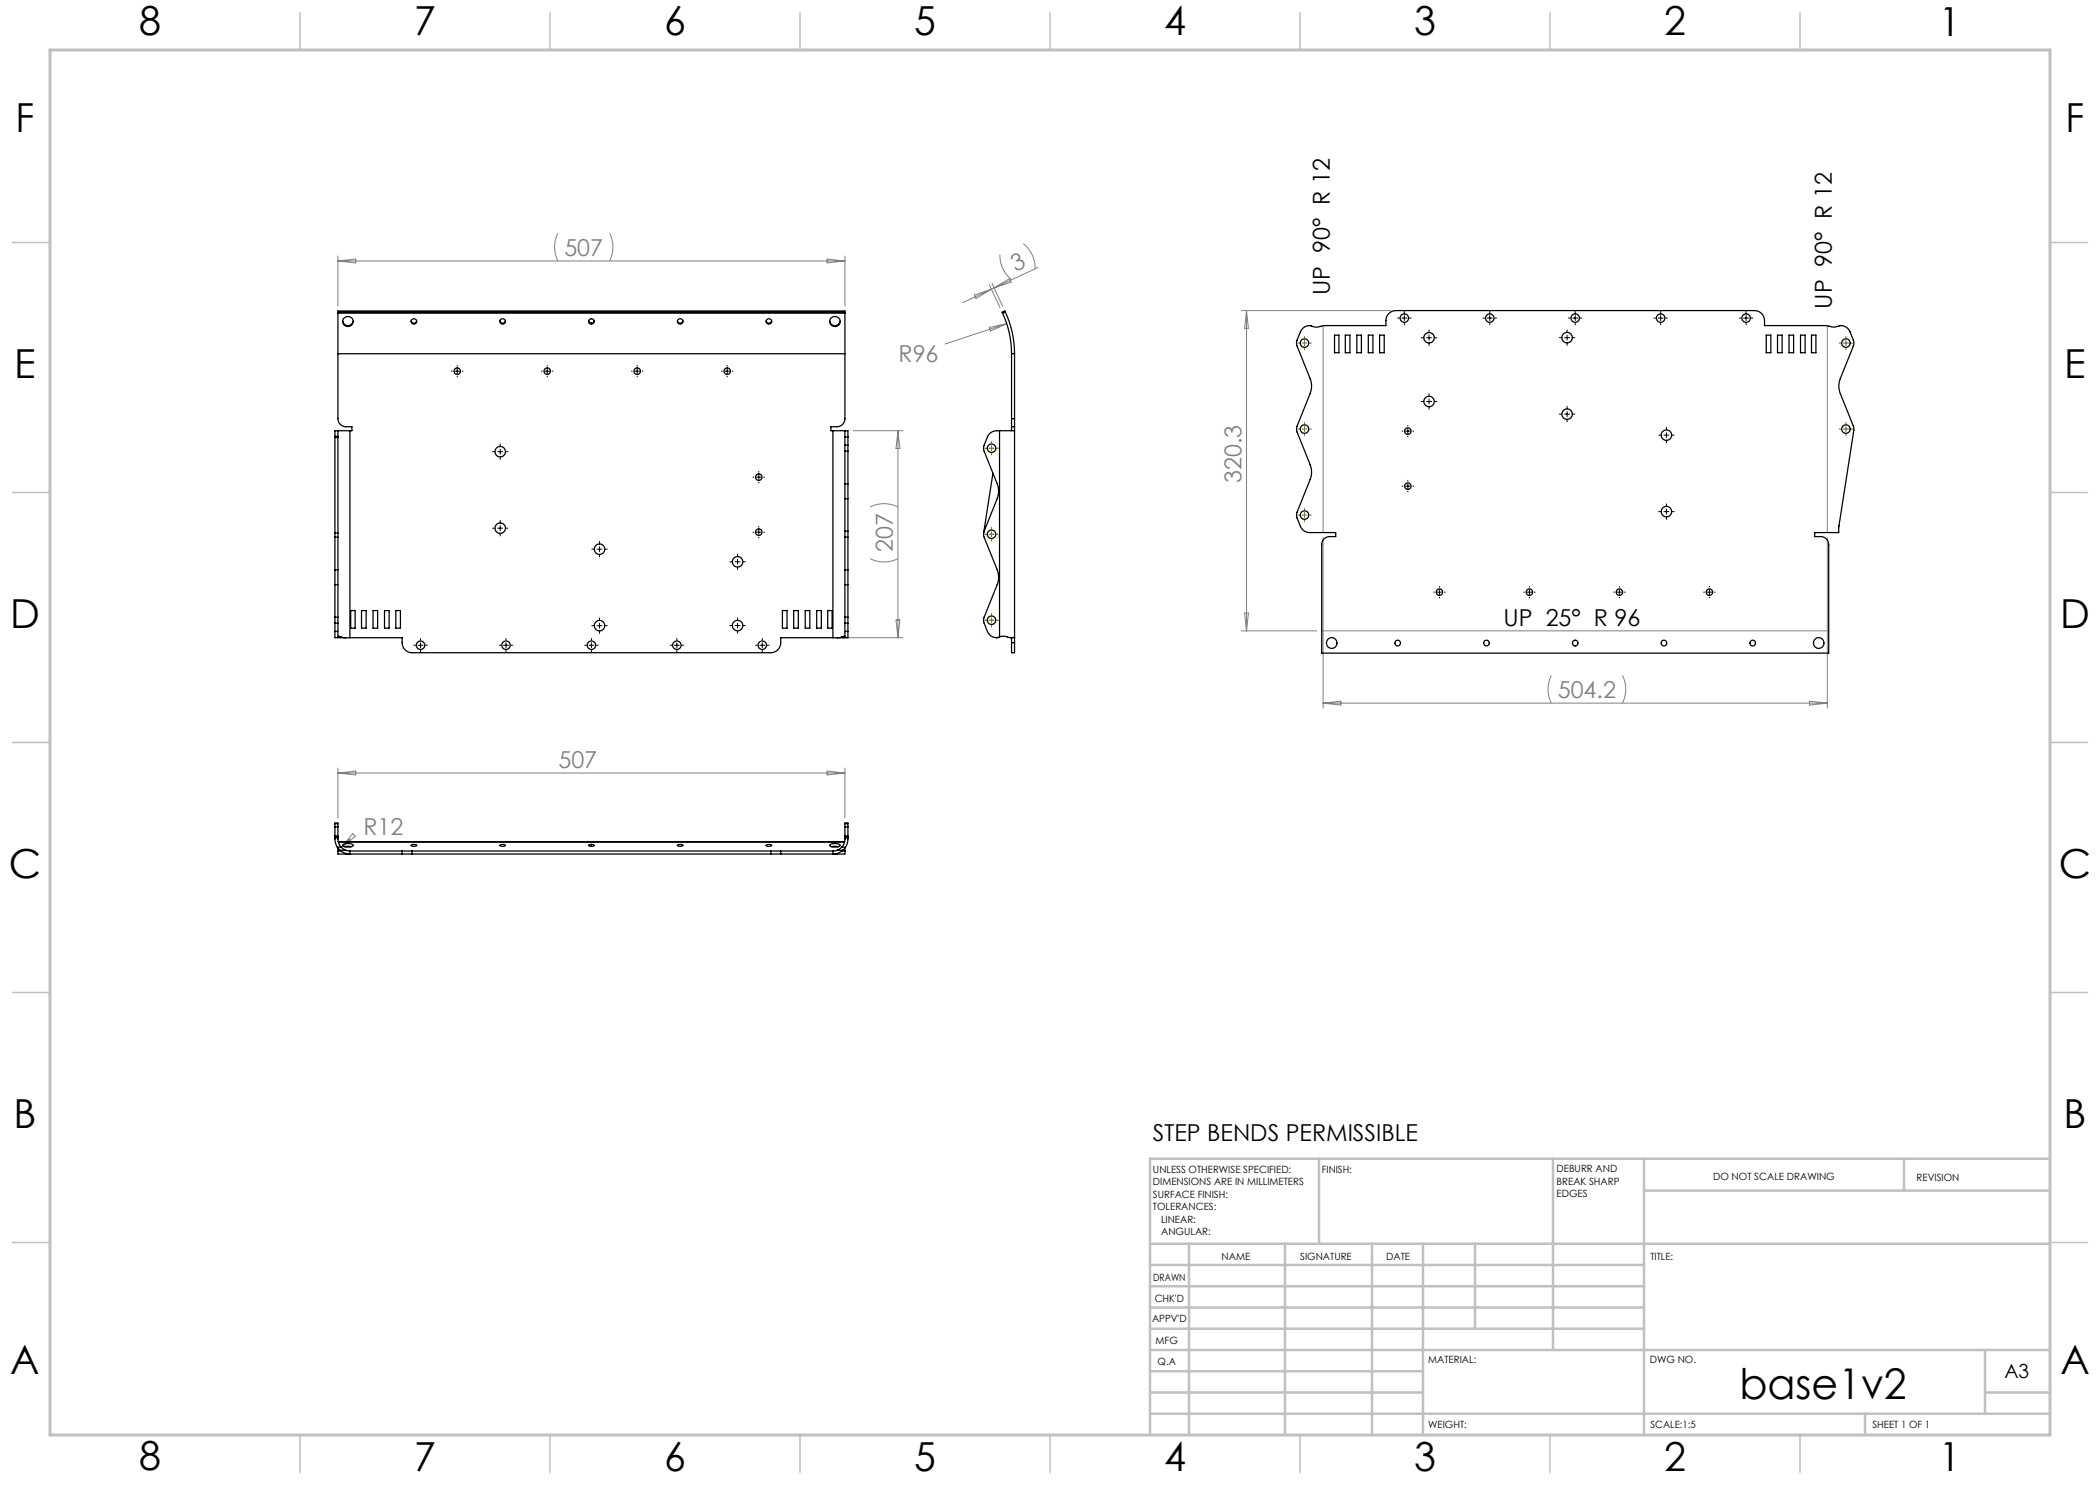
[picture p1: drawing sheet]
<svg xmlns="http://www.w3.org/2000/svg" width="420mm" height="297mm" viewBox="0 0 420 297" stroke-linecap="round" stroke-linejoin="round" font-family="sans-serif">
<g fill="none" stroke="#808080" stroke-width=".2">
<path d="M67.6 51.2v10M67.6 52.2h101.4M67.6 52.2l3.5-.4v.8zM111.6 46.6a6.2 6.2 0 0 0 0 5.6M121.9 46.6a6.2 6.2 0 0 1 0 5.6M165.4 51.8l3.6 .4-3.6 .4zM169 51.2v10M194.9 59l3.4-1.2-3.1 1.9zM197.9 56.9l2.1 4.6M198.4 56.7l2.1 4.6M198.8 57.6l3.1-1.9 .3 .7zM200 50.9a6.2 6.2 0 0 0 2.3 5.1"/>
<path d="M204.7 48.7a6.2 6.2 0 0 1 2.3 5.1M207.6 53.5l-15.1 7M183.1 70.7h.1M197.8 65.5l3.5-.8-3.2 1.5zM201.3 64.7l-12.3 4.1M248.3 62.1h29.9M249.3 62.1v64.1M249.3 62.1l.4 3.6h-.8zM264.6 65.2v41.3M365.5 65.2v41.3M170.6 86.1h10M179.6 86.1v41.4"/>
<path d="M179.6 86.1l.4 3.6h-.8zM174 111.7a6.2 6.2 0 0 0 5.6 0M174 101.4a6.2 6.2 0 0 1 5.6 0M264.6 107.5v34.1M365.5 107.5v34.1M168.4 127.5h12.2M179.2 124h.8l-.4 3.5zM248.3 126.2h15M248.9 122.6h.8l-.4 3.6zM264.3 126.2h101.4M310.3 135.1a6.2 6.2 0 0 0 0 5.5M324.5 135.1a6.2 6.2 0 0 1 0 5.5"/>
<path d="M67.6 153.6v10M67.6 154.6l3.5-.4v.8zM67.6 154.6h101.4M165.4 154.2l3.6 .4-3.6 .4zM169 153.6v10M264.6 140.6h100.9M264.6 140.6l3.6-.4v.8zM361.9 140.2l3.6 .4-3.6 .4zM67.8 168.7l.6 .9M70 167.8l-1.7 1.7M70.5 166.7l.6 .6-2.8 2.2z"/>
</g>
<g fill="none" stroke="#000" stroke-width=".2" stroke-dasharray="15.2 1.3 1.3 1.3">
<path d="M90.4 74.2h-.1M91.4 73.2v-.1M91.4 75.2v.2M92.4 74.2h.2M108.4 74.2h-.1M109.4 73.2v-.1M109.4 75.2v.2M110.4 74.2h.2M126.4 74.2h-.1M127.4 73.2v-.1M127.4 75.2v.2M128.4 74.2h.2"/>
<path d="M144.4 74.2h-.1M145.4 73.2v-.1M145.4 75.2v.2M146.4 74.2h.2M279.9 63.6h-.4M280.9 62.6v-.3M280.9 64.6v.4M281.9 63.6h.3M284.8 67.6h-.5M285.8 79.3v-.5M285.8 66.6v-.6M285.8 68.6v.5"/>
<path d="M286.8 67.6h.6M297 63.6h-.4M298 62.6v-.3M298 64.6v.4M299 63.6h.3M312.4 67.5h-.5M313.4 66.5v-.5M313.4 68.5v.6M314 63.6h-.3M314.4 67.5h.6M315 62.6v-.3M315 64.6v.4"/>
<path d="M316 63.6h.4M331.1 63.6h-.3M332.1 62.6v-.3M332.1 64.6v.4M333.1 63.6h.4M348.2 63.6h-.3M349.2 62.6v-.3M349.2 64.6v.4M350.2 63.6h.4M99 90.3h-.5M100 89.3v-.5M100 91.3v.6"/>
<path d="M101 90.3h.6M150.8 95.4h-.2M151.8 94.4v-.1M151.8 96.4v.2M152.8 95.4h.1M280.6 97.2h-.2M280.6 86.2h-.2M281.6 96.2v-.1M281.6 98.2v.2M281.6 85.2v-.1M281.6 87.2v.2M282.6 97.2h.1"/>
<path d="M282.6 86.2h.1M284.8 80.3h-.5M285.8 81.3v.6M286.8 80.3h.6M312.4 82.8h-.5M313.4 81.8v-.5M313.4 83.8v.6M314.4 82.8h.6M332.3 87h-.6M333.3 86v-.5M333.3 88v.6M334.3 87h.5"/>
<path d="M99 105.6h-.5M100 104.6v-.5M100 106.6v.6M101 105.6h.6M118.9 109.8h-.5M119.9 108.8v-.5M119.9 110.8v.6M120.9 109.8h.6M146.5 112.4h-.5M147.5 111.4v-.6M147.5 113.4v.5M148.5 112.4h.6"/>
<path d="M150.8 106.4h-.2M151.8 105.4v-.1M151.8 107.4v.2M152.8 106.4h.1M286.9 118.4h-.2M287.9 117.4v-.1M287.9 119.4v.2M288.9 118.4h.1M304.9 118.4h-.2M305.9 117.4v-.1M305.9 119.4v.2M306.9 118.4h.1"/>
<path d="M322.9 118.4h-.2M323.9 117.4v-.1M323.9 119.4v.2M324.9 118.4h.1M332.3 102.3h-.6M333.3 101.3v-.5M333.3 103.3v.6M334.3 102.3h.5M340.9 118.4h-.2M341.9 117.4v-.1M341.9 119.4v.2M342.9 118.4h.1"/>
<path d="M83.1 129h-.3M84.1 128v-.3M84.1 130v.4M85.1 129h.4M100.2 129h-.4M101.2 128v-.3M101.2 130v.4M102.2 129h.3M117.3 129h-.4M118.3 128v-.3M118.3 130v.4M118.9 125.1h-.5"/>
<path d="M119.3 129h.3M119.9 124.1v-.5M119.9 126.1v.6M120.9 125.1h.6M134.4 129h-.4M135.4 128v-.3M135.4 130v.4M136.4 129h.3M146.5 125.1h-.5M147.5 124.1v-.5M147.5 126.1v.6M148.5 125.1h.6"/>
<path d="M151.5 129h-.4M152.5 128v-.3M152.5 130v.4M153.5 129h.3"/>
</g>
<g fill="none" stroke="#000" stroke-width=".2">
<path d="M90.9 74.2h1M91.4 73.7v1M108.9 74.2h1M109.4 73.7v1M126.9 74.2h1M127.4 73.7v1M144.9 74.2h1M145.4 73.7v1M280.4 63.6h1M280.9 63.1v1M285.3 67.6h1M285.8 67.1v1"/>
<path d="M285.8 79.8v1M297.5 63.6h1M298 63.1v1M312.9 67.5h1M313.4 67v1M314.5 63.6h1M315 63.1v1M331.6 63.6h1M332.1 63.1v1M348.7 63.6h1M349.2 63.1v1M99.5 90.3h1"/>
<path d="M100 89.8v1M151.3 95.4h1M151.8 94.9v1M281.1 97.2h1M281.1 86.2h1M281.6 85.7v1M281.6 96.7v1M285.3 80.3h1M312.9 82.8h1M313.4 82.3v1M332.8 87h1M333.3 86.5v1"/>
<path d="M99.5 105.6h1M100 105.1v1M119.4 109.8h1M119.9 109.3v1M147 112.4h1M147.5 111.9v1M151.3 106.4h1M151.8 105.9v1M287.4 118.4h1M287.9 117.9v1M305.4 118.4h1M305.9 117.9v1"/>
<path d="M323.4 118.4h1M323.9 117.9v1M332.8 102.3h1M333.3 101.8v1M341.4 118.4h1M341.9 117.9v1M83.6 129h1M84.1 128.5v1M100.7 129h1M101.2 128.5v1M117.8 129h1M118.3 128.5v1"/>
<path d="M119.4 125.1h1M119.9 124.6v1M134.9 129h1M135.4 128.5v1M147 125.1h1M147.5 124.6v1M152 129h1M152.5 128.5v1"/>
</g>
<g fill="none" stroke="#808000" stroke-width=".2" stroke-dasharray="15.2 1.3 1.3 1.3">
<path d="M259.9 68.6h-.3M260.9 67.6v-.3M260.9 69.6v.4M261.9 68.6h.4M368.2 68.6h-.4M369.2 67.6v-.3M369.2 69.6v.4M370.2 68.6h.3M197.3 89.6h-.3M198.3 88.6v-.3M198.3 90.6v.4M199.3 89.6h.4"/>
<path d="M259.9 85.8h-.3M260.9 84.8v-.3M260.9 86.8v.4M261.9 85.8h.4M368.2 85.8h-.4M369.2 84.8v-.3M369.2 86.8v.4M370.2 85.8h.3M197.3 106.8h-.3M198.3 105.8v-.3M198.3 107.8v.4M199.3 106.8h.4"/>
<path d="M259.9 103h-.3M260.9 102v-.3M260.9 104v.4M261.9 103h.4M197.3 124h-.3M198.3 123v-.3M198.3 125v.4M199.3 124h.4"/>
</g>
<g fill="none" stroke="#808000" stroke-width=".2">
<path d="M260.4 68.6h1M260.9 68.1v1M368.7 68.6h1M369.2 68.1v1M197.8 89.6h1M198.3 89.1v1M260.4 85.8h1M260.9 85.3v1M368.7 85.8h1M369.2 85.3v1M197.8 106.8h1M198.3 106.3v1"/>
<path d="M260.4 103h1M260.9 102.5v1M197.8 124h1M198.3 123.5v1"/>
</g>
<path d="M410 231.8v55.2h-187.2" fill="none" stroke="#c0c0c0" stroke-width=".2"/>
<g fill="none" stroke="#c0c0c0" stroke-width=".5">
<path d="M263.8 231.8v17M310.6 231.8v38.2M328.8 231.8v55.2M328.8 238.1h81.2M380.8 231.8v6.3M410 231.8h-180v55.2M230 248.8h180M230 257.3h98.8M230 253h98.8M237.8 248.8v38.2M257 248.8v38.2M274.4 248.8v38.2"/>
<path d="M284.6 248.8v38.2M295 248.8v17M230 265.8h98.8M230 261.5h98.8M230 278.5h54.6M230 274.3h54.6M230 270h180M397 278.5h13M397 270v12.8M230 282.8h180M373 282.8v4.2"/>
</g>
<g fill="none" stroke="#c0c0c0" stroke-width=".3">
<path d="M60 2.5v7.5M110 2.5v7.5M160 2.5v7.5M210 2.5v7.5M260 2.5v7.5M310 2.5v7.5M360 2.5v7.5M2.5 48.5h7.5M410 48.5h7.5M2.5 98.5h7.5M410 98.5h7.5M2.5 148.5h7.5"/>
<path d="M410 148.5h7.5M2.5 198.5h7.5M410 198.5h7.5M2.5 248.5h7.5M410 248.5h7.5M60 287v7.5M110 287v7.5M160 287v7.5M210 287v7.5M260 287v7.5M310 287v7.5M360 287v7.5"/>
</g>
<path d="M10 10h400v277h-400z" fill="none" stroke="#c0c0c0" stroke-width=".6"/>
<g fill="none" stroke="#000" stroke-width=".25">
<path d="M67.6 62.6v8.1M67.6 70.7v13a1.6 1.6 0 0 0 1.6 1.6h1.2v.8h-.4M67.6 62.6v-.4h101.4v.4M67.6 62.6h101.4M67.6 62.4h101.4M67.6 70.7h101.4M70.6 64.3a1.03 1.03 0 0 1-1 .8 1.03 1.03 0 0 1-1-.8M83.3 64.2a.54 .54 0 0 1-.5 .4 .54 .54 0 0 1-.5-.4M101.1 64.2a.54 .54 0 0 1-.6 .4 .54 .54 0 0 1-.5-.4M117.7 64.1l.2 .4 .4 .1M118.3 64.6v.2M118.8 64.1l-.1 .4-.4 .1"/>
<path d="M135.5 64.2a.54 .54 0 0 0 .5 .4 .54 .54 0 0 0 .6-.4M153.3 64.2a.54 .54 0 0 0 .5 .4 .54 .54 0 0 0 .5-.4M166 64.3a1.03 1.03 0 0 0 1 .8 1.03 1.03 0 0 0 1-.8M169 62.6v8.1M169 70.7v13a1.6 1.6 0 0 1-1.6 1.6h-1.2v.8h.4M200.5 62.6a19.2 19.2 0 0 1 1.8 8.1M201.1 62.4a19.8 19.8 0 0 1 1.8 8.3M201.1 62.4l-.6 .2M201.1 62.4l-.1-.2-.6 .2 .1 .2M202.3 70.7h.6M202.3 70.7v13M202.9 70.7v13"/>
<path d="M260.6 65.6a1.47 1.47 0 0 1 1.7-.4h.1a2.52 2.52 0 0 0 2.2 0l12.6-.1a2.41 2.41 0 0 1 1.2-2.8l.8-.2h71.7a2 2 0 0 1 2 2v1h12.3a3.2 3.2 0 0 0 2.5 .2l.1-.1a1.67 1.67 0 0 1 2.2 1.2l.7 1.8 .1 .7-2.7 6.8a4 4 0 0 0 0 3l2.6 6.5 .1 .6-3.1 19.6v1.1h-4.8v.8a2.62 2.62 0 0 1 2.4 .5l.3 .5 .1 .6v21.7h-101.4v-21.7a1.6 1.6 0 0 1 1.6-1.6h1.2v-.8h-5.2a2 2 0 0 1-1.8-1.2l-.7-1.8-.1-.8 2.7-6.8a4 4 0 0 0 0-3l-2.6-6.5-.1-.6 .1-.6 2.6-6.5a4 4 0 0 0 0-3l-2.7-6.9 .1-.6 .7-1.8zM266.9 67h.9v3.5h-.9zM269.1 67h.9v3.5h-.9zM271.4 67h.9v3.5h-.9zM273.7 67h.9v3.5h-.9zM275.9 67h.9v3.5h-.9zM353.2 67h1v3.5h-1zM355.5 67h.9v3.5h-.9zM357.8 67h.9v3.5h-.9zM360.1 67h.9v3.5h-.9zM362.3 67h.9v3.5h-.9zM67 87.3v.2"/>
<path d="M67 87.5h.6M67 87.5v19.1M67 87.3h.6M67.6 87.3v.2M67.6 86.1h2.4M67.6 86.1h-.6v1.2M67.6 86.1v1.2M67.6 87.5v19.1M70 86.1v41.4M166.6 86.1h2.4M166.6 86.1v41.4M169 89.1v1.1"/>
<path d="M169 86.1h.6v1.3M169 86.1v1.3M169 96.8v2.9M169 89.1h.6M169 90.2h.6M169 87.4v1.7M169 90.2v6.6M169 99.7v6.6M169 87.4h.6M169 99.7h.6M169 96.8h.6M169.6 89.1v1.1"/>
<path d="M169.6 96.8v2.9M169.6 87.4v1.7M169.6 90.2v6.6M169.6 99.7v6.6M198.6 94.6l-1.9 12M199.9 86.1a2.17 2.17 0 0 0-2.4 1.3l-.7 1.8-.1 .7 2.7 6.9a4 4 0 0 1 0 2.9l-2.6 6.6-.1 .5 .1 .6 2.6 6.6a4 4 0 0 1 0 2.9l-2.7 6.8 .1 .8 .7 1.8a1.66 1.66 0 0 0 2.2 1.1h.2M199.9 86.1h3M199.9 86.1v41.3M202.3 83.7v1.6M202.3 85.3h.6M202.3 85.3v.8M202.3 83.7h.6"/>
<path d="M202.9 83.7v1.6M202.9 85.3v43.2M67 106.6v.8M67 114v2.9M67 107.4h.6M67 106.6h.6M67 107.4v6.6M67 116.9v6.6M67 116.9h.6M67 114h.6M67.6 106.6v.8M67.6 114v2.9"/>
<path d="M67.6 107.4v6.6M67.6 116.9v6.6M169 106.3v1.1M169 114v2.9M169 107.4h.6M169 106.3h.6M169 116.9h.6M169 107.4v6.6M169 116.9v6.6M169 114h.6M169.6 106.3v1.1M169.6 114v2.9"/>
<path d="M169.6 107.4v6.6M169.6 116.9v6.6M67 123.5v1.1M67 126.3v1.2h.6v-1.2M67 123.5h.6M67 124.6h.6M67 124.6v1.7M67 126.3h.6M67.6 123.5v1.1M67.6 127.4v-.2l.6 .2M67.6 124.6v1.7M67.6 127.4h.6"/>
<path d="M67.6 127.5h1.6M68.2 127.4l1 .1M69.2 127.5h.8M70 127.5h10.4a2.41 2.41 0 0 0 1.3 2.9l.7 .1h71.7a2 2 0 0 0 2-2v-1h10.5M70.1 122.1h.9v3.5h-.9zM72.3 122.1h.9v3.5h-.9zM74.6 122.1h.9v3.5h-.9zM76.9 122.1h.9v3.5h-.9zM79.2 122.1h.9v3.5h-.9zM156.5 122.1h.9v3.5h-.9zM158.7 122.1h1v3.5h-1zM161 122.1h1v3.5h-1z"/>
<path d="M163.3 122.1h1v3.5h-1zM165.5 122.1h.9v3.5h-.9zM166.6 127.5h.8M168.4 127.4l-1 .1M168.4 127.4h.6M169 123.5v1.1M169 126.3v1.2h.6v-1.2M169 127.4l-.2-.2-.4 .2M169 127.5h-1.6M169 123.5h.6M169 124.6h.6M169 126.3h.6"/>
<path d="M169 124.6v1.7M169.6 123.5v1.1M169.6 124.6v1.7M199.9 127.4a3.8 3.8 0 0 1 2.3 .1h.7M202.3 128.5v2h.6v-2M202.3 127.5v1M202.3 128.5h.6M67 167.3v.3M67 165.4v1.8M67 167.6v.8l.5 1M67 164.7v-.1h.6v.1M67 164.7v.7"/>
<path d="M67 167.2v.1M67 165.4h.6M67 167.2h.6M67 167.3h.6M67 167.6h.6M67 164.7h.6M67.5 169.4l.5 .7M67.5 169.4h.7M67.6 167.3v.3M67.6 165.4v1.8M67.6 167.6v.1a2.66 2.66 0 0 0 .6 1.7M67.6 170.2h.6"/>
<path d="M67.6 170.2v.6h1.6M67.6 169.6v.6M67.6 164.7v.7M67.6 167.2v.1M67.6 168.3h101.3M67.7 168.4h101.2M68 170.1a3 3 0 0 0 2 .7v-.6M68 170.1h1.2M68.2 169.4l1 .7M68.6 168.9a1.69 1.69 0 0 1 2 .2 1.8 1.8 0 0 1-2.1 0zM69.2 170.1l.8 .1M69.2 170.8h11.2"/>
<path d="M69.2 170.7v.1M70 170.2h10.4M70.2 169.3h-1.3M80.4 170.2h2M80.4 170.8h2M80.4 170.2v.6M82.3 169l.1-.1a.62 .62 0 0 1 .9 .2 .85 .85 0 0 1-1.1-.1zM82.4 170.2v.6M82.4 170.2h71.7M82.4 170.8h71.7M100 169l.1-.1a.62 .62 0 0 1 1 .2 .85 .85 0 0 1-1.1-.1zM118.3 168.9l.5 .2-.5 .2"/>
<path d="M118.3 168.9l-.6 .2 .6 .2M118.3 168.9v.4M135.5 169l.1-.1a.62 .62 0 0 1 1 .2 .85 .85 0 0 1-1.1-.1zM153.3 169l.1-.1a.62 .62 0 0 1 .9 .2 .85 .85 0 0 1-1.1-.1zM154.1 170.2h2M154.1 170.8h2M154.1 170.2v.6M156.1 170.2v.6M156.1 170.2h10.5M156.1 170.8h11.3M166 168.9a1.69 1.69 0 0 1 2 .2 1.78 1.78 0 0 1-2.1 0zM166.3 169.3h1.3"/>
<path d="M167.4 170.7v.1M167.4 170.1l-.8 .1M167.4 170.1h1.2M168.4 169.4l-1 .7M168.4 169.4h.7M168.4 170.2h.6M168.6 170.1a3 3 0 0 1-2 .7v-.6M169 165.4v1.8M169 167.3v.3M169 167.6v.1a2.41 2.41 0 0 1-.6 1.7M169 164.7v-.1h.6v.1M169 170.2v.6h-1.6"/>
<path d="M169 169.6v.6M169 164.7v.7M169 167.2v.1M169 165.4h.6M169 167.2h.6M169 167.3h.6M169 167.6h.6M169 164.7h.6M169.1 169.4l-.5 .7M169.6 165.4v1.8M169.6 167.3v.3M169.6 167.6l-.1 .9-.4 .9"/>
<path d="M169.6 164.7v.7M169.6 167.2v.1"/>
<circle cx="69.6" cy="64.3" r="1.04"/>
<circle cx="82.8" cy="64.3" r=".55"/>
<circle cx="91.4" cy="74.2" r=".65"/>
<circle cx="100.5" cy="64.3" r=".55"/>
<circle cx="109.4" cy="74.2" r=".65"/>
<circle cx="118.3" cy="64.3" r=".55"/>
<circle cx="127.4" cy="74.2" r=".65"/>
<circle cx="136" cy="64.3" r=".55"/>
<circle cx="145.4" cy="74.2" r=".65"/>
<circle cx="153.8" cy="64.3" r=".55"/>
<circle cx="167" cy="64.3" r="1.04"/>
<circle cx="260.9" cy="68.6" r=".85"/>
<circle cx="280.9" cy="63.6" r=".85"/>
<circle cx="285.8" cy="67.6" r="1.05"/>
<circle cx="298" cy="63.6" r=".85"/>
<circle cx="313.4" cy="67.5" r="1.05"/>
<circle cx="315" cy="63.6" r=".85"/>
<circle cx="332.1" cy="63.6" r=".85"/>
<circle cx="349.2" cy="63.6" r=".85"/>
<circle cx="369.2" cy="68.6" r=".85"/>
<circle cx="100" cy="90.3" r="1.05"/>
<circle cx="151.8" cy="95.4" r=".65"/>
<circle cx="198.3" cy="89.6" r=".85"/>
<circle cx="260.9" cy="85.8" r=".85"/>
<circle cx="281.6" cy="86.2" r=".65"/>
<circle cx="281.6" cy="97.2" r=".65"/>
<circle cx="285.8" cy="80.3" r="1.05"/>
<circle cx="313.4" cy="82.8" r="1.05"/>
<circle cx="333.3" cy="87" r="1.05"/>
<circle cx="369.2" cy="85.8" r=".85"/>
<circle cx="100" cy="105.6" r="1.05"/>
<circle cx="119.9" cy="109.8" r="1.05"/>
<circle cx="147.5" cy="112.4" r="1.05"/>
<circle cx="151.8" cy="106.4" r=".65"/>
<circle cx="198.3" cy="106.8" r=".85"/>
<circle cx="260.9" cy="103" r=".85"/>
<circle cx="287.9" cy="118.4" r=".65"/>
<circle cx="305.9" cy="118.4" r=".65"/>
<circle cx="323.9" cy="118.4" r=".65"/>
<circle cx="333.3" cy="102.3" r="1.05"/>
<circle cx="341.9" cy="118.4" r=".65"/>
<circle cx="84.1" cy="129" r=".85"/>
<circle cx="101.2" cy="129" r=".85"/>
<circle cx="118.3" cy="129" r=".85"/>
<circle cx="119.9" cy="125.1" r="1.05"/>
<circle cx="135.4" cy="129" r=".85"/>
<circle cx="147.5" cy="125.1" r="1.05"/>
<circle cx="152.5" cy="129" r=".85"/>
<circle cx="198.3" cy="124" r=".85"/>
<circle cx="266.4" cy="128.6" r="1.07"/>
<circle cx="279.6" cy="128.6" r=".57"/>
<circle cx="297.3" cy="128.6" r=".57"/>
<circle cx="315" cy="128.6" r=".57"/>
<circle cx="332.8" cy="128.6" r=".57"/>
<circle cx="350.6" cy="128.6" r=".57"/>
<circle cx="363.8" cy="128.6" r="1.07"/>
</g>
<text font-size="8.5" x="347.9" y="279.7">base1v2</text>
<g font-size="8">
<text x="27.8" y="7">8</text>
<text x="82.8" y="7.1">7</text>
<text x="132.8" y="7.1">6</text>
<text x="182.8" y="7.1">5</text>
<text x="232.8" y="7.1">4</text>
<text x="282.8" y="7.1">3</text>
<text x="332.8" y="7.1">2</text>
<text x="387.8" y="7.1">1</text>
<text x="3.1" y="26.4">F</text>
<text x="413.1" y="26.3">F</text>
<text x="2.9" y="75.6">E</text>
<text x="412.9" y="75.6">E</text>
<text x="2" y="125.6">D</text>
<text x="412" y="125.6">D</text>
<text x="1.8" y="175.6">C</text>
<text x="411.8" y="175.6">C</text>
<text x="2.7" y="225.6">B</text>
<text x="412.7" y="225.6">B</text>
<text x="2.1" y="274.9">A</text>
<text x="412.1" y="274.8">A</text>
<text x="27.8" y="294">8</text>
<text x="82.8" y="294.1">7</text>
<text x="132.8" y="294.1">6</text>
<text x="182.8" y="294.1">5</text>
<text x="232.8" y="294.1">4</text>
<text x="282.8" y="294.1">3</text>
<text x="332.8" y="294.1">2</text>
<text x="387.8" y="294.1">1</text>
</g>
<g font-size="4.7" fill="#808080">
<text x="112.9" y="51.2">507</text>
<text x="203.1" y="54.5" transform="rotate(-25 203.1 54.5)">3</text>
<text x="179.7" y="72.3">R96</text>
<text x="248.3" y="96.6" transform="rotate(-90 248.3 96.6)">320.3</text>
<text x="178.6" y="110.4" transform="rotate(-90 178.6 110.4)">207</text>
<text x="311.6" y="139.6">504.2</text>
<text x="111.7" y="153.6">507</text>
<text x="72.7" y="167">R12</text>
</g>
<g font-size="4.7">
<text x="265.9" y="59" transform="rotate(-90 265.9 59)">UP 90° R 12</text>
<text x="366.4" y="61.7" transform="rotate(-90 366.4 61.7)">UP 90° R 12</text>
<text x="300.7" y="125.2">UP 25° R 96</text>
<text x="230.6" y="228.2">STEP BENDS PERMISSIBLE</text>
</g>
<text font-size="3.9" x="400.9" y="275.5">A3</text>
<g font-size="2">
<text x="230.6" y="234.6">UNLESS OTHERWISE SPECIFIED:</text>
<text x="230.6" y="237.1">DIMENSIONS ARE IN MILLIMETERS</text>
<text x="230.6" y="239.6">SURFACE FINISH:</text>
<text x="264.4" y="234.6">FINISH:</text>
<text x="311.3" y="234.5">DEBURR AND</text>
<text x="311.3" y="237">BREAK SHARP</text>
<text x="311.3" y="239.5">EDGES</text>
<text x="342.6" y="236">DO NOT SCALE DRAWING</text>
<text x="383.3" y="236.2">REVISION</text>
<text x="230.6" y="242.1">TOLERANCES:</text>
<text x="232.2" y="244.6">LINEAR:</text>
<text x="232.2" y="247.1">ANGULAR:</text>
<text x="244.3" y="252">NAME</text>
<text x="260" y="251.9">SIGNATURE</text>
<text x="277.2" y="251.9">DATE</text>
<text x="330.1" y="251.9">TITLE:</text>
<text x="230.6" y="256.1">DRAWN</text>
<text x="230.9" y="260.3">CHK'D</text>
<text x="230.4" y="264.4">APPV'D</text>
<text x="231.1" y="268.8">MFG</text>
<text x="231.5" y="273">Q.A</text>
<text x="285.6" y="272.5">MATERIAL:</text>
<text x="330" y="272.5">DWG NO.</text>
<text x="285.6" y="285.5">WEIGHT:</text>
<text x="330.1" y="285.6">SCALE:1:5</text>
<text x="374.5" y="285.6">SHEET 1 OF 1</text>
</g>
</svg>
